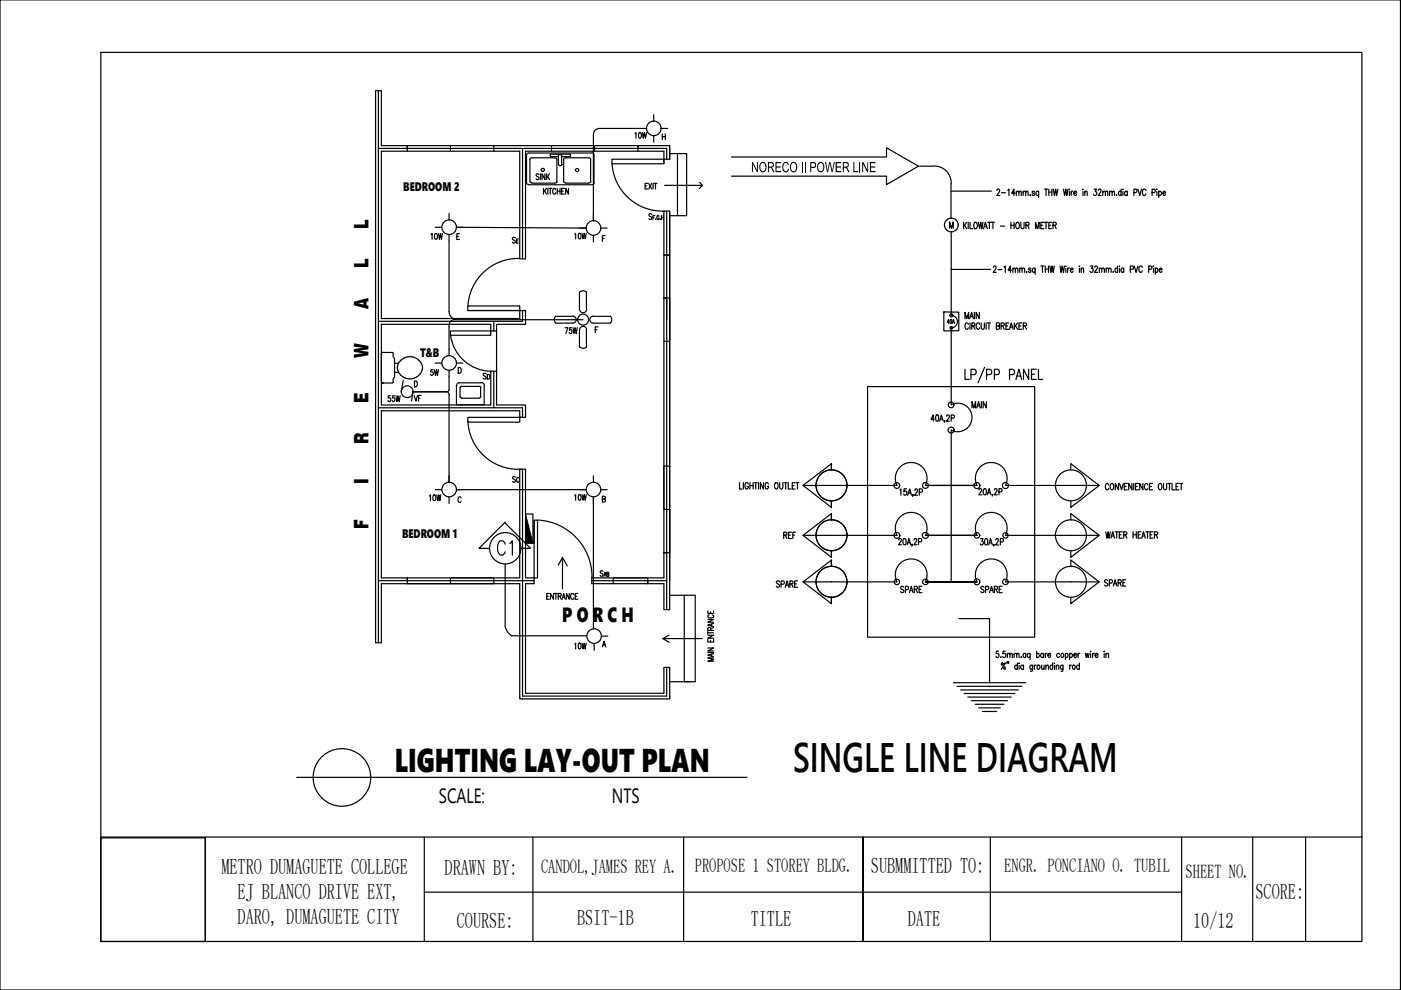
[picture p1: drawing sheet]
<svg xmlns="http://www.w3.org/2000/svg" width="297mm" height="210mm" viewBox="0 0 297 210" stroke-linecap="round" stroke-linejoin="round" font-family="sans-serif">
<!-- layer: 0 -->
<g fill="none" stroke="#000" stroke-width=".25">
<path d="M0 0h296.9v209.9h-296.9zM21.4 11.1h267.4v188.5h-267.4zM80.2 19.2v117.1M80.2 31.5h61.2v2.3M86.4 31.5v-.6v1.2M95.5 30.9v1.2M104.7 30.9v1.2M110.8 31.5v23.4M111.6 32.8v6.2M111.7 38.9l.4 .2M112.1 39.2h13.4M112.4 33.8l.1-.3h.3h4.8l.5 .3"/>
<path d="M112.4 33.8v4.7M112.4 38.5l.4 .3M112.8 38.8h4.8M114.3 37a.3 .3 0 0 0-.5-.1 .3 .3 0 0 0 0 .5l.3 .1a.32 .32 0 0 1 .1 .5 .32 .32 0 0 1-.5-.1M114.6 36.8v1.3M115.2 39.9v1.3M115.5 36.8v1.3l-.6-1.3v1.3M115.9 39.9l-.7 .8M115.9 36.8v1.3M116.1 37.4l.4 .7M116.2 39.9v1.3M116.4 39.9h.6"/>
<path d="M116.5 36.8l-.6 .9M116.7 39.9v1.3M116.9 30.9v1.2M118.1 33.8v4.7M118.1 38.5l-.1 .2-.3 .1M118.2 39.9v1.3M118.4 33.2h-1.7v-.5h4.2v.5h-1.8M118.4 34.9v-2.1h.7v2.1M118.4 34.9l.4 .3 .3-.3M118.7 39.9v1.3M119.1 34.9h.1M119.5 33.8v4.7l.5 .3"/>
<path d="M119.7 39.9h-.6v1.3h.6M119.9 38.8h4.9M120.5 39.9v1.3l-.6-1.3v1.3M124.8 33.5h-4.8h-.4l-.1 .3M124.8 33.5l.5 .3M125.2 33.8v4.7M125.3 38.5l-.2 .2-.3 .1M125.5 32.4h-13.4l-.3 .1-.1 .3M125.5 32.4l.4 .4v6M126 38.8l-.2 .2-.3 .1M126.1 30.9v1.2M129.8 33.8h11v.9h-11z"/>
<path d="M129.8 34.6a10.7 10.7 0 0 0 11 10.2M134.6 28.3l.2-.2v1.2M135.3 31.5v-.6v1.2M135.5 28.2l.1-.1a.68 .68 0 0 1 0 1.2l-.2-.5zM136.2 28.1l.2 1.2 .2-1.2 .3 1.2 .2-1.2M136.8 39.4h.3M137.1 27.2h-10a1.25 1.25 0 0 0-1.3 1.5v18.1M137.3 38.9h-.5v1.2h.5M137.5 38.9l.7 1.2M138.2 38.9l-.7 1.2M138.5 38.9v1.2M138.6 24.3v1.4"/>
<path d="M138.6 28.8v1.4M138.7 38.9h.6M139 38.9v1.2M140.2 27.2h1.3M140.4 28.4v1.2M140.4 29h.7M140.8 33.8h1.2v-2.9h-61.1v-11.7h-1.3v117.1h1.3v-12.5h29.3v24.4h31.8v-.6M140.8 34.7v-2.6h-29.4v22.8h-1.2v-22.8h-29.3v35.4h29.3v-2.6h-11M141.1 28.4v1.2M142 32.6h3.6v13.1h-3.6M143.6 32.6v13.1M148.3 38.7l.6 .6h-8"/>
<path d="M148.9 39.3l-.6 .7M155.1 33.3h32.9v-2l6.7 3.9-6.7 3.9v-1.7h-32.9M194.7 35.2h3.1M197.8 35.2a3.6 3.6 0 0 1 3.9 3.8M201.6 39v7.3M91.4 49.8l.2-.3v1.2M92.2 49.6l.2-.1a.72 .72 0 0 1 .1 1.2l-.3-.2zM92.3 48.2h1.3M93 49.5l.2 1.2 .2-1.2 .2 1.2 .2-1.2M95.2 49.8v16.2a1.76 1.76 0 0 0 1.4 1.8M95.2 45.3v1.4M96.8 48.2h1.3"/>
<path d="M96.8 48.2l27.4 .2M96.9 50.1h.3M97.4 49.5h-.5v1.3h.5M109.3 50.5l-.2-.2-.5 .2 .1 .2 .5 .4v.4h-.4l-.2-.1M109.5 51.1h.3M109.9 50.7h-.4v.8h.4M110.2 54.8a10.7 10.7 0 0 0-11 10.2M115.5 40.5l.4 .7M117.8 40.2a.33 .33 0 0 0-.4-.3 .33 .33 0 0 0-.2 .5v.3a.33 .33 0 0 0 .2 .5 .33 .33 0 0 0 .4-.3M118.2 40.5h.5M119.1 40.5h.3M127.3 48.4h1.4"/>
<path d="M127.7 50.6h.4M128.3 50h-.6v1.2M138.2 45.5a.3 .3 0 0 0-.5-.1 .3 .3 0 0 0 .1 .5h.2a.32 .32 0 0 1 .1 .6 .32 .32 0 0 1-.5-.1M138.4 46.1h.3M138.9 45.7h-.5v.8M139 46.5h.1M139.7 45.9l-.1-.2a.41 .41 0 0 0-.4 .4 .41 .41 0 0 0 .4 .4l.1-.3h-.1M140 46.5h.1M140.3 46.1h.4M140.3 45.7v.8M140.7 45.7v.8M140.8 44.8h1.2v84.5h-1.2v-5.5h-15.3"/>
<path d="M140.8 44.8v77.7h-15.3M141.4 44.8v84.5M142 54h-1.2h1.2M201.3 48.4v-1.4l.4 1.4 .4-1.4v1.4M201.6 40.5h8.6M201.7 49.2v17.7M201.7 57.1h8.3M204.3 47.1v1.4M204.5 47.7l.4 .8M204.9 47.1l-.6 1M205.3 47.1v1.4M205.7 47.1v1.4h.5"/>
<path d="M206.6 47.2l.1-.1a.7 .7 0 0 1 .5 .7 .7 .7 0 0 1-.5 .7 1.01 1.01 0 0 1-.1-1.3zM207.4 47.1l.3 1.4 .2-1.4 .3 1.4 .2-1.4M208.5 48.5l.4-1.4 .4 1.4M208.7 48.1h.5M209.4 47.1h.7M209.8 47.1v1.4M210.2 47.1h.7M210.5 47.1v1.4M210.6 56.7a.35 .35 0 0 1 .6-.2 .35 .35 0 0 1-.1 .6l-.5 .7h.6M211.4 40.4a.3 .3 0 0 1 .4-.3 .3 .3 0 0 1 .1 .5l-.6 .9h.7M211.6 57.2h.8M212.1 47.9h.9"/>
<path d="M212.3 40.9h.9M212.9 56.7l.2-.3v1.4M213.7 40.4l.2-.3v1.4M214.3 47.1v1.4M214.3 47.8h.7M214.5 57.3h-.8l.5-.9v1.4M214.8 57.1l.2-.3 .2 .1 .1 .9M214.8 56.8v1M215 47.1v1.4M215.2 41h-.7l.5-.9v1.4M215.3 57.1l.2-.3 .3 .1v.9M215.5 40.8l.2-.3 .3 .1v.9"/>
<path d="M215.5 40.5v1M215.6 47.2v-.1a.8 .8 0 0 1 .3 1.4 .71 .71 0 0 1-.6-.6 .71 .71 0 0 1 .3-.7zM216 40.8l.3-.3 .2 .1v.9M216.2 57.1l.2-.3 .3 .1v.9M216.2 56.8v1M216.5 47.1v1.2l.2 .2 .4-.2v-1.2M216.7 57.1l.3-.3 .2 .1 .1 .9M216.9 40.8l.3-.3 .2 .1 .1 .9M216.9 40.5v1M217.5 40.8l.2-.3 .2 .1 .1 .9M217.5 47.8l.6-.1v-.4l-.6-.2v1.4M217.7 57.6h.1"/>
<path d="M217.8 47.8l.4 .7M218.4 41.4h.1zM218.6 57l-.2-.2-.3 .2 .4 .4v.3l-.2 .1-.2-.3M219.3 40.7l-.1-.2-.3 .1v.3l.3 .1 .1 .2-.1 .3-.4-.3M219.5 57a.4 .4 0 0 0-.7 .1 .4 .4 0 0 0 .2 .6l.2 .1 .3-.3M219.5 56.8v1.4M219.5 48.5v-1.4l.4 1.4 .4-1.4v1.4M220.2 40.7l-.1-.1a.44 .44 0 0 0-.5 .3 .44 .44 0 0 0 .3 .6l.3-.3M220.2 40.5v1.4M220.7 47.8h.4M220.7 56.4h.7M221 56.4v1.4"/>
<path d="M221.3 47.1h-.6v1.4h.6M221.4 47.1h.7M221.4 40.1h.7M221.6 56.4v1.4M221.6 57h.7M221.8 40.1v1.4M221.8 47.1v1.4M222.3 56.4v1.4M222.4 47.8h.4M222.4 40.1v1.4M222.4 40.7h.6M222.6 56.4l.2 1.4 .3-1.4 .2 1.4 .2-1.4"/>
<path d="M223 47.1h-.6v1.4h.6M223 40.1v1.4M223.3 47.8l.6-.1v-.4l-.6-.2v1.4M223.3 40.1l.3 1.4 .2-1.4 .2 1.4 .3-1.4M223.6 47.8l.3 .7M224.7 56.4l.3 1.4 .2-1.4 .3 1.4 .2-1.4M225.5 40.1l.2 1.4 .3-1.4 .2 1.4 .2-1.4M226 56.4v.1zM226 56.9v.9M226.4 56.8v1M226.7 40.1v.1zM226.7 56.8l-.2 .1-.1 .3"/>
<path d="M226.7 40.6v.9M226.9 57.2h.6v-.2a.38 .38 0 0 0-.6 0 .38 .38 0 0 0 .1 .5l.2 .3 .3-.3M227.1 40.5v1M227.5 40.5l-.3 .1-.1 .4M227.7 41h.6l-.1-.4a.4 .4 0 0 0-.5 .4 .4 .4 0 0 0 .5 .4l.1-.2M228.9 56.4v.1zM228.9 56.9v.9M229.2 57.1l.3-.3 .2 .1v.9M229.2 56.8v1M229.5 40.1h.2zM229.6 40.6v.9M230 40.8l.2-.3 .3 .1v.9"/>
<path d="M230 40.5v1M231.2 56.4h.5l-.3 .5a.39 .39 0 0 1 .4 .6 .39 .39 0 0 1-.7 0M231.9 40.1h.6l-.3 .5a.39 .39 0 0 1 .3 .6 .39 .39 0 0 1-.6 0M232.1 56.7a.3 .3 0 0 1 .4-.3 .3 .3 0 0 1 .1 .5l-.5 .9h.6M232.9 40.4l.1-.3h.3l.1 .4-.6 1h.7M233.1 57.1l.2-.3 .3 .1v.9M233.1 56.8v1M233.6 57.1l.2-.3 .3 .1v.9M233.8 40.8l.3-.3 .2 .1 .1 .9M233.8 40.5v1M234.4 40.8l.2-.3 .2 .1 .1 .9M234.5 57.1l.2-.3 .3 .1v.9"/>
<path d="M234.5 56.8v1M235 57.1l.3-.3 .2 .1 .1 .9M235.2 40.8l.3-.3 .3 .1v.9M235.2 40.5v1M235.8 40.8l.2-.3 .3 .1v.9M236 57.6h.1M236.7 41.4h.1zM236.9 57v-.1a.39 .39 0 0 0-.5 .4 .39 .39 0 0 0 .5 .4v-.2M236.9 56.4v1.4M237.3 56.4h.1zM237.4 56.9v.9M237.7 40.7l-.1-.1a.44 .44 0 0 0-.5 .3 .44 .44 0 0 0 .3 .6l.3-.3"/>
<path d="M237.7 40.1v1.4M238.1 40.1v.1zM238.1 40.6v.9M238.3 57l-.1-.1a.4 .4 0 0 0-.5 .4 .4 .4 0 0 0 .5 .4l.1-.2M238.3 56.8v1M239 40.7l-.1-.1a.44 .44 0 0 0-.5 .3 .44 .44 0 0 0 .3 .6l.3-.3M239 40.5v1M239.6 57.1l.6-.1v-.6h-.6v1.4M240.4 40.8l.6-.1v-.6h-.6v1.4M240.5 56.4l.4 1.4 .4-1.4M241.3 40.1l.3 1.4 .4-1.4M242.2 56.7l-.3-.3a.71 .71 0 0 0-.5 .7 .71 .71 0 0 0 .5 .7l.3-.4"/>
<path d="M243 40.4l-.3-.3a.74 .74 0 0 0-.3 1.3l.3 .1 .3-.4M243.5 57.1l.6-.1 .1-.2-.1-.4h-.6v1.4M244.3 40.8l.6-.1v-.6h-.6v1.4M244.5 56.4h.1zM244.6 56.9v.9M244.9 57l.1-.1a.39 .39 0 0 1 .5 .4 .39 .39 0 0 1-.5 .4l-.1-.2M244.9 56.8v1.4M245.2 40.1h.1M245.3 40.6v.9M245.7 40.7v-.1a.4 .4 0 0 1 .6 .4 .4 .4 0 0 1-.6 .4v-.2M245.7 40.5v1.4M245.8 57.2h.6l-.1-.2a.42 .42 0 0 0-.6 .3 .42 .42 0 0 0 .5 .5l.2-.3"/>
<path d="M246.5 41h.6l-.1-.4a.44 .44 0 0 0-.5 .3 .44 .44 0 0 0 .3 .6l.3-.3M81.1 74.7l2.2 .1 .1 .8 .3 .4v3.9l-.3 .4v.7l-.2 .2h-2.1M81.1 74.7l-.2 .2M83.7 79h.8M83.7 77h.8M84.3 77.5v.9M84.3 78.4l.4 .9M84.7 76.7l-.4 .8M84.8 79.3l.3 .3M85 79.6l.5 .3M85.1 76.3l-.3 .4M85.5 76l-.5 .3"/>
<path d="M85.5 79.9l.9 .4M86.4 75.7l-.9 .3M86.4 75.7h1M87.4 75.7l.5 .1M87.9 75.8l.4 .2M88.3 79.9l-.4 .2M88.4 76l.4 .3M88.8 79.6l-.4 .3M95.2 69.2v6.2M95.2 79.9v2.8M95.5 70.2h8.6v.9h-8.6zM95.5 71.1a8.7 8.7 0 0 0 8.6 7.6"/>
<path d="M96.8 77h1.3M97.2 77.9a.62 .62 0 0 1 .6 .6 .62 .62 0 0 1-.6 .6zM99.2 65v.8h12.2v3h-6.1v17.1h6.1v2.6h-1.2h.6v-2h-30.6M104.1 70.2v-1.4h-23.2v17.1h23.2v-7.2M104.1 70.2h1.2M104.7 68.1v2.1M104.7 78.7v7.8M110.8 65.8v2.3h-30.6M117.8 67.1l3.6-.1a.74 .74 0 0 1 .8 .8 .74 .74 0 0 1-.8 .7h-3.6M117.8 67.1a1.04 1.04 0 0 0 0 1.4M119.8 69.5h.6l-.4 1.2M121.2 69.5h-.4l-.1 .5a.35 .35 0 0 1 .5 .1 .35 .35 0 0 1-.1 .5 .35 .35 0 0 1-.5-.1"/>
<path d="M121.5 69.5l.2 1.2 .2-1.2 .3 1.2 .2-1.2M122.9 61.9v3.7M122.9 69.9v3.7M122.9 69.9a.74 .74 0 0 1 .7-.7 .74 .74 0 0 1 .8 .7M122.9 61.9a1 1 0 0 1 1.4 0l.1 3.7a.74 .74 0 0 1-.8 .7 .74 .74 0 0 1-.7-.7M123.6 67.8h-27a1.21 1.21 0 0 0-1.4 1.4M124.3 69.9v3.7a1.04 1.04 0 0 1-1.4 0M126.2 69.9h.4M126.8 69.3h-.6v1.2M129.4 68.5a1.04 1.04 0 0 0 0-1.4h-3.6a.72 .72 0 0 0-.7 .7 .72 .72 0 0 0 .7 .7h3.6M141.4 67.8v-4.6h-.6h1.2v9.2h-1.2M200.1 66.1l3.2 .1v3.9l-3.2 .1z"/>
<path d="M201.3 68.3h-.5l.3-.6v.9M201.5 67.8l.1-.1a.44 .44 0 0 1 .2 .5 .44 .44 0 0 1-.3 .4zM201.7 66.9a1.33 1.33 0 0 1 1.3 1.3 1.33 1.33 0 0 1-1.3 1.3v16.3a3 3 0 0 1 4.4 2.7 3 3 0 0 1-4.4 2.7v32.2M201.9 68.6l.2-.9 .3 .9M202 68.3h.3M204.6 67.6v-1.4l.4 1.4 .4-1.4v1.4M204.6 78.3v2.1h.9M205.3 68.8l-.2-.3a.74 .74 0 0 0-.3 1.2l.3 .1 .2-.3M205.6 67.6l.4-1.4 .4 1.4M205.7 68.5v1.3M205.7 67.1h.5M205.9 79.4h.7a.61 .61 0 0 0 .4-.5 .61 .61 0 0 0-.4-.6h-.7v2.1"/>
<path d="M206 69.1l.6-.1 .1-.3-.1-.2h-.6v1.3M206.4 69.1l.3 .7M206.6 66.2v1.4M207.6 66.2v1.4l-.6-1.4v1.4M207.7 68.8l-.2-.3a.7 .7 0 0 0-.6 .6 .7 .7 0 0 0 .6 .7l.2-.3M208 68.5v.9l.3 .4 .4-.2v-1.1M208.7 77.9l-1.4 3.3M209.1 68.5v1.3M209.2 79.4h.7a.61 .61 0 0 0 .4-.5 .61 .61 0 0 0-.4-.6h-.7v2.1M209.3 68.5h.7M209.7 68.5v1.3M210.8 79.4h.7a.61 .61 0 0 0 .4-.5 .61 .61 0 0 0-.4-.6h-.7v2.1"/>
<path d="M211.2 69.1l.6-.1v-.5h-.6v1.3l.7-.1v-.5l-.2-.1M212.3 69.1l.6-.1v-.5h-.6v1.3M212.6 69.1l.3 .7M213.3 69.1h.4M213.9 68.5h-.6v1.3h.6M214 69.8l.4-1.3 .4 1.3M214 79.4h.7a.61 .61 0 0 0 .4-.5 .61 .61 0 0 0-.4-.6h-.7v2.1M214.2 69.4h.5M215.1 68.5v1.3M215.3 69l.4 .8M215.6 79.7h.8M215.7 68.5l-.6 .9"/>
<path d="M216 69.1h.5M216.7 68.5h-.7v1.3h.7M217 69.1l.6-.1v-.5h-.6v1.3M217.3 69.1l.3 .7M218.1 78.3v2.1l-1.1-2.1v2.1M218.7 79.3h.6M219.7 78.3h-1v2.1h1M220.2 78.3v2.1h.9M80.9 81l.2 .2M81.1 81.2h.1M82.8 83.9h-.5v.5a.36 .36 0 0 1 .5 .3 .36 .36 0 0 1-.5 .3v-.1M83.7 83.9h-.5v.5a.36 .36 0 0 1 .5 .3 .36 .36 0 0 1-.5 .3l-.1-.1"/>
<path d="M83.9 83.9l.3 1.2 .2-1.2 .2 1.2 .2-1.2M85.5 80.6l-.5 2.5M86.4 80.3h1M87.5 83.1h7M87.9 80.8a.65 .65 0 0 1 .6 .4 .65 .65 0 0 1-.2 .7l-.4 .1zM87.9 80.1l-.5 .2M94.5 83l.6 .2 .1 .6M95.2 83.7v18.5M95.2 82.7a.53 .53 0 0 1-.6 .4M96.8 81.8v4h5.9v-4M97.5 82.2v1.9M97.6 84.1l.3 .3"/>
<path d="M97.9 84.4h3.7M97.9 81.9h3.7M97.9 81.9l-.3 .3M99.2 88.5h11v1h-11zM101.9 82.2v1.9M101.9 84.1l-.3 .3M102.1 81.2l-4.7-.1a.61 .61 0 0 0-.6 .6M110.2 88.5v-1.4h-29.3v35.4h29.3v-23a10.7 10.7 0 0 1-11-10.2M142 98.8h-1.2v9.2h1.2v9.2h-1.2h.6M176.3 99.7v-1.4l-6 4.6 6 4.7v-1.4v1.4M183.9 82h35.5v53.1h-35.5zM198.1 88.9h-.7l.5-.9v1.3"/>
<path d="M198.5 88h.4l.1 .2v.8l-.2 .3h-.3l-.1-.3zM199.2 89.3l.4-1.3 .4 1.3M199.3 88.9h.6M200.3 89.3l-.1 .2M200.7 88.3a.31 .31 0 0 1 .4-.3 .31 .31 0 0 1 .2 .5l-.6 .8h.6M201.7 88.7l.5-.1 .2-.2-.2-.4h-.5v1.3M206.1 86.5v-1.4l.4 1.4 .3-1.4v1.4M207.1 86.5l.4-1.4 .4 1.4M207.2 86h.5M208.1 85.1v1.4M209.1 85.1v1.4l-.7-1.4v1.4M215.4 80.4l.6-2.1 .6 2.1"/>
<path d="M227 99.7v-1.4l6 4.6-6 4.7v-1.4M91.1 105.2l.2-.3v1.2M91.9 105l.1-.1a.68 .68 0 0 1 .4 .6 .68 .68 0 0 1-.4 .6l-.2-.5zM92.3 103.8h1.3M92.6 104.9l.2 1.2 .2-1.2 .3 1.2 .2-1.2M95.2 105.4v1.3M96.8 103.8h27.4M97.7 105.6l-.1-.2a.6 .6 0 0 0-.6 .4 .6 .6 0 0 0 .4 .7l.3-.2M107 110.8l5.5 5.5h-2.1M107.1 110.7l-5.5 5.6h2.2M107.1 119.6v13.3M109.3 101.2l-.2-.2-.4 .2v.2l.4 .3a.32 .32 0 0 1 .1 .5 .32 .32 0 0 1-.5-.1"/>
<path d="M110.1 101.4l-.2-.2a.49 .49 0 0 0-.4 .5 .49 .49 0 0 0 .4 .5l.2-.2M111.4 109h1.6v6.2M113.2 110.3v4.9M114 110.3a12.1 12.1 0 0 1 11.5 12.2M118.4 119.8l.9-1.6v6.7M119.3 118.3l1 1.7M125.8 100.9v1.3M125.8 105.4v28M127.3 103.8h1.4M127.7 105.8h.6v-.5l-.6-.1v1.2h.6l.1-.4-.3-.2M156.8 102.3v1.4h.6M157.6 102.3v1.4"/>
<path d="M158.7 102.6l-.3-.3a.74 .74 0 0 0-.3 1.3l.3 .1 .2-.2 .1-.4h-.3M159 102.3v1.4M159 103h.7M159.7 102.3v1.4M159.9 102.3h.7M160.2 102.3v1.4M160.8 102.3v1.4M161.9 102.3v1.4l-.7-1.4v1.4M162.9 102.6l-.2-.3a.74 .74 0 0 0-.3 1.3l.3 .1 .2-.4v-.2h-.2M164.3 102.5l.2-.2a.74 .74 0 0 1 .3 1.3l-.1 .1a.75 .75 0 0 1-.4-1.2zM165.3 102.3l.1 1.2 .2 .2 .3-.2 .1-1.2M166.2 113.5l.6-.1v-.4l-.6-.2v1.4"/>
<path d="M166.2 102.3h.7M166.5 113.5l.3 .7M166.6 102.3v1.4M167.1 102.3v1.4h.6M167.2 113.5h.4M167.8 112.8h-.6v1.4h.6M168 103h.4M168.1 113.5h.4M168.6 102.3h-.6v1.4h.6M168.7 112.8h-.6v1.4M168.7 102.3h.7M169.1 102.3v1.4"/>
<path d="M170.3 113.5h19.9M176.3 110.3v-1.4l-6 4.6 6 4.7v-1.4v1.4M190.2 113.5a3.4 3.4 0 0 1 3-4.9 3.4 3.4 0 0 1 3 4.9M190.5 114.5l.1-.3a.36 .36 0 0 1 .5 .2 .36 .36 0 0 1-.1 .5l-.5 .6h.6M190.8 103.9l.2-.3v1.4M191.6 114.2h.4l.1 .2v.8l-.3 .3-.3-.3zM192.2 103.6h-.5v.6a.42 .42 0 0 1 .6 .4 .42 .42 0 0 1-.7 .3v-.2M192.3 115.5l.4-1.3 .4 1.3M192.4 105l.5-1.4 .4 1.4M192.4 115.1h.5M192.6 104.5h.5M193.4 115.5h-.1h.1l-.1 .3"/>
<path d="M193.6 104.9h-.1h.1l-.1 .4M193.8 114.5l.1-.3a.36 .36 0 0 1 .5 .2 .36 .36 0 0 1-.2 .5l-.4 .6h.6M194 104l.1-.4h.3l.1 .3-.1 .5-.5 .6h.7M194.7 114.9l.6-.1v-.6h-.6v1.3M194.9 104.4l.6-.1v-.5l-.6-.2v1.4M196.2 102.9a3.4 3.4 0 0 0-3-4.8 3.4 3.4 0 0 0-3 4.8h-19.9M207.1 113.5h-10.9h10.9M207.1 102.9h-10.9h10.9M207.1 113.5a3.4 3.4 0 0 1 3.1-4.9 3.4 3.4 0 0 1 3 4.9M207.1 102.9a3.4 3.4 0 0 1 3.1-4.8 3.4 3.4 0 0 1 3 4.8h19.8M207.6 103.9v-.3a.36 .36 0 0 1 .5 .2 .36 .36 0 0 1-.1 .5l-.5 .6h.7M207.9 114.2h.5l-.2 .5a.39 .39 0 0 1 .3 .6 .39 .39 0 0 1-.6 .1l-.1-.1"/>
<path d="M208.6 103.6h.4l.1 .3v.8l-.2 .2h-.3l-.2-.5zM208.9 114.3l.1-.1a.84 .84 0 0 1 .1 1.3l-.3-.2zM209.3 104.9l.4-1.3 .4 1.3M209.5 104.5h.5M209.6 115.5l.4-1.3 .4 1.3M209.8 115.1h.4M210.4 104.9v.3M210.7 115.5v.3M210.8 103.9a.3 .3 0 0 1 .4-.3 .3 .3 0 0 1 .1 .5l-.5 .8h.7M211.1 114.5l.2-.3h.2l.2 .2-.2 .5-.4 .6h.7M211.8 104.3l.5-.1 .2-.2-.2-.4h-.5v1.3M212.1 114.9h.5v-.6l-.5-.1v1.3"/>
<path d="M213.2 113.5h19.8M227 110.3v-1.4l6 4.6-6 4.7v-1.4M234.4 112.7l.3 1.4 .2-1.4 .3 1.4 .2-1.4M235.1 102.8a.37 .37 0 0 0-.5-.3 .37 .37 0 0 0-.2 .5v.3a.37 .37 0 0 0 .2 .6 .37 .37 0 0 0 .5-.4M235.5 114.1l.4-1.4 .4 1.4M235.5 102.6l.2-.1a.71 .71 0 0 1 .5 .7 .71 .71 0 0 1-.5 .7 .94 .94 0 0 1-.2-1.3zM235.7 113.6h.5M236.4 112.7h.7M236.8 112.7v1.4M237.2 102.5v1.4l-.7-1.4v1.4M237.3 113.4h.4M237.4 102.5l.4 1.4 .4-1.4"/>
<path d="M238 112.7h-.7v1.4h.7M238.3 113.4l.5-.1 .1-.2-.1-.2-.5-.2v1.4M238.4 103.1h.4M238.6 113.4l.3 .7M239 102.5h-.6v1.4h.6M240 102.5v1.4l-.7-1.4v1.4M240.2 113.4h.7M240.2 112.7v1.4M240.4 102.5v1.4M240.7 103.1h.4M240.9 112.7v1.4M241.3 113.4h.4"/>
<path d="M241.4 102.5h-.7v1.4h.7M241.9 112.7h-.6v1.4h.6M242.1 114.1l.3-1.4 .4 1.4M242.2 113.6h.5M242.3 102.5v1.4l-.7-1.4v1.4M243 112.7h.6M243.3 112.7v1.4M243.4 102.8a.37 .37 0 0 0-.5-.3 .37 .37 0 0 0-.2 .5v.3a.37 .37 0 0 0 .2 .6 .37 .37 0 0 0 .5-.4M243.7 103.1h.4M243.8 113.4h.4M244.3 102.5h-.6v1.4h.6M244.5 112.7h-.7v1.4h.7"/>
<path d="M244.8 113.4l.5-.1 .1-.4-.6-.2v1.4M245.1 113.4l.3 .7M245.8 102.6l.1-.1a.71 .71 0 0 1 .5 .7 .71 .71 0 0 1-.5 .7 .89 .89 0 0 1-.1-1.3zM246.7 102.5v1l.3 .4 .3-.3 .1-1.1M247.6 102.5h.7M247.9 102.5v1.4M248.5 102.5v1.4h.6M249.3 103.1h.4M249.9 102.5h-.6v1.4h.6M250.1 102.5h.7M250.4 102.5v1.4M80.2 123.1h33"/>
<path d="M86.4 123.1v-.6v1.3h18.3v-1.3h-9.2v1.3M107.1 132.9l.7 1.3 .7 .6M108.4 134.8h16M115.9 126.4h.3M116.5 125.8h-.6v1.3h.6M117.3 125.8v1.3l-.6-1.3v1.3M117.6 125.8h.6M117.9 125.8v1.3M118.4 126.4l.5-.1v-.4l-.5-.1v1.3M118.7 126.4l.3 .7M119.2 127.1l.3-1.3 .3 1.3M119.3 126.6h.4"/>
<path d="M120.7 125.8v1.3l-.6-1.3v1.3M121.7 126.1a.35 .35 0 0 0-.5-.3 .35 .35 0 0 0-.2 .5v.3a.35 .35 0 0 0 .2 .5 .35 .35 0 0 0 .5-.3M121.8 136.6l.2-.2v1.2M122 126.4h.3M122.5 125.8h-.5v1.3h.5M122.7 136.4h.2a.72 .72 0 0 1 0 1.2l-.3-.6zM123.4 136.4l.2 1.2 .3-1.2 .2 1.2 .2-1.2M125.5 123.1h15.9M126 136.5v1.4M127.7 137.2l.4-1.3 .3 1.3M127.8 136.8h.5M128.9 134.8l-1.4 .1"/>
<path d="M137.3 123.1v.7v-1.3h-7.3v1.3M141.9 134.7l-1.4 .7M142 126.2h3.1v18.3M145.1 126.2h2.3v18.3h-5.4M148.9 135.4h-8.4l1.4 .8M150.1 137.4h1.2l-1.2 .6h1.2M150.1 135.6v.5h1.2v-.5M150.1 134.7h1.2l-1.2 .6h1.2M150.1 131.3h1.2l-1.2 .6h1.2M150.1 129.5v.6h1.2v-.6M150.1 138.4h1.2M150.1 134.2h1.2"/>
<path d="M150.1 133.9v.6M150.4 130.4a.35 .35 0 0 0-.3 .4 .35 .35 0 0 0 .4 .2h.3a.35 .35 0 0 0 .5-.2 .35 .35 0 0 0-.3-.4M150.7 133.7l-.1-.6h-.4l-.1 .6h1.2M150.7 129.7v.4M150.7 135.8v.3M150.9 132.3v.4M150.9 138.7v.5M151.3 139.5h-1.2l1.2 .3-1.2 .4h1.2M151.3 138.6l-1.2 .3 1.2 .4M151.3 132.2l-1.2 .3 1.2 .4M151.3 133l-.6 .3M165.3 123.4l-.2-.2-.5 .2 .2 .4 .4 .1v.5l-.4 .1-.2-.2"/>
<path d="M165.6 123.9l.6-.1v-.5l-.6-.1v1.3M166.5 124.5l.4-1.3 .4 1.3M166.6 124.1h.5M167.5 123.8h.6v-.5l-.6-.1v1.3M167.8 123.8l.3 .7M168.5 123.8h.4M169.1 123.2h-.6v1.3h.6M170.3 123.4h19.9M176.3 120.1v-1.3l-6 4.6 6 4.6v-1.4v1.4M190.2 123.4a3.4 3.4 0 0 1 3-4.9 3.4 3.4 0 0 1 3 4.9M191.6 124.5l-.2-.2-.3 .1-.1 .4 .5 .3 .1 .3-.2 .3-.4-.3M192 125l.6-.1-.1-.5-.5-.1v1.4"/>
<path d="M192.8 125.7l.4-1.4 .4 1.4M193 125.2h.5M193.8 124.9h.6l.1-.2-.1-.3-.6-.1v1.4M194.2 124.9l.3 .8M194.9 124.9h.3M195.5 124.3h-.6v1.4h.6M203.3 131.2h6.5v13.6M207.1 123.4h-10.9h10.9M207.1 123.4a3.4 3.4 0 0 1 3.1-4.9 3.4 3.4 0 0 1 3 4.9M208.6 124.5l-.2-.2-.5 .2 .1 .3 .4 .2a.36 .36 0 0 1 .1 .6 .36 .36 0 0 1-.6-.2M209 125l.5-.1 .1-.5-.6-.1v1.4M209.8 125.7l.4-1.4 .4 1.4"/>
<path d="M210 125.2h.4M210.8 124.9h.6l.1-.5-.7-.1v1.4M211.2 124.9l.3 .8M211.7 138.1h-.5v.5a.42 .42 0 0 1 .6 .4 .42 .42 0 0 1-.6 .3v-.1M211.8 124.9h.4M212.1 139.3h.2zM212.5 124.3h-.7v1.4h.7M213.1 138.1h-.4v.5a.42 .42 0 0 1 .6 .4 .42 .42 0 0 1-.7 .3v-.1M213.2 123.4h19.8M213.6 138.8l.2-.3 .3 .1v.8M213.6 138.5v.9M214.1 138.8l.1-.2h.4v.8"/>
<path d="M215 138.8l.3-.3 .2 .1 .1 .8M215 138.5v.9M215.6 138.8l.1-.2h.3l.1 .8M216.5 139.3h.1zM217.5 138.7l-.1-.1a.43 .43 0 0 0-.5 .4 .43 .43 0 0 0 .4 .4l.2-.2M217.5 138.5v.9M218.4 138.7l-.1-.1a.39 .39 0 0 0-.5 .4 .39 .39 0 0 0 .5 .3l.1-.1M218.4 138.5v1.3M219.8 138.7l.1-.1a.43 .43 0 0 1 .5 .4 .43 .43 0 0 1-.4 .4l-.2-.2M219.8 138.1v1.3M221.2 138.7l-.1-.1a.39 .39 0 0 0-.5 .4 .39 .39 0 0 0 .5 .3l.1-.1M221.2 138.5v.9"/>
<path d="M221.6 138.5v.9M222 138.5l-.3 .1-.1 .3M222.2 138.9h.6l-.1-.3a.4 .4 0 0 0-.5 .4 .4 .4 0 0 0 .5 .3l.1-.1M224.6 138.7l-.1-.1a.4 .4 0 0 0-.5 .4 .4 .4 0 0 0 .5 .3l.1-.1M225 138.6a.4 .4 0 0 1 .6 .4 .4 .4 0 0 1-.6 .3l-.1-.3zM225.9 138.7l.1-.1a.39 .39 0 0 1 .4 .4 .39 .39 0 0 1-.4 .3l-.1-.1M225.9 138.5v1.3M226.8 138.7l.1-.1a.4 .4 0 0 1 .5 .4 .4 .4 0 0 1-.5 .3l-.1-.1M226.8 138.5v1.3M227 120.1v-1.3l6 4.6-6 4.6v-1.4M227.6 138.9h.6l-.1-.3a.4 .4 0 0 0-.5 .4 .4 .4 0 0 0 .5 .3l.1-.1M228.6 138.5v.9"/>
<path d="M228.9 138.5l-.2 .1-.1 .3M230.1 138.5l.2 .9 .2-.9 .2 .9 .2-.9M231.2 138.1v.1zM231.2 138.6v.8M231.6 138.5v.9M232 138.5l-.2 .1-.2 .3M232.2 138.9h.6l-.1-.3a.39 .39 0 0 0-.5 .4 .39 .39 0 0 0 .5 .3l.1-.1M234.1 138.1v.1zM234.1 138.6v.8M234.5 138.8l.2-.3 .3 .1v.8M234.5 138.5v.9M234.9 123.1a.34 .34 0 0 0-.6-.2 .34 .34 0 0 0 .1 .6l.3 .1a.35 .35 0 0 1 .1 .6 .35 .35 0 0 1-.6-.1"/>
<path d="M235.2 123.6l.6-.1 .1-.3-.1-.2-.6-.1v1.4M236.1 124.3l.3-1.4 .4 1.4M236.2 123.8h.5M237.1 123.5h.5l.1-.5-.6-.1v1.4M237.4 123.5l.3 .8M238.1 123.5h.4M238.7 122.9h-.6v1.4h.6M141.4 141.5v6.1h-30.6v-48.1h-.6h1.2v23h2.6v-12.2h-.8v13.5h-1.8v23.2h29.4v-5.5h1.2v6.7M202.1 144.8h15.4M202.9 145.5h13.8M203.7 146.3h12.2M204.4 147h10.7"/>
<path d="M205.2 147.8h9.2M206 148.6h7.6M206.8 149.3h6.1M207.5 150.1h4.6M208.3 150.8h3M212.6 140.6v.2l-.1 .2a.25 .25 0 0 1-.1-.4 .25 .25 0 0 1 .4 .1l.3-.1-.8 1.3M212.9 141.5l.2-.1v.2l-.1 .3-.2-.1zM213.6 140.4l-.1 .3M213.9 140.4l-.1 .3M215.7 141.2l-.1-.1a.43 .43 0 0 0-.5 .3 .43 .43 0 0 0 .4 .5l.2-.2M215.7 140.6v1.3M216.1 140.6v.1z"/>
<path d="M216.1 141.1v.8M217 141.2l-.1-.1a.4 .4 0 0 0-.5 .3 .4 .4 0 0 0 .5 .4l.1-.1M217 141v.9M218.9 141v1.2l-.4 .1M218.9 141.2l-.1-.1a.43 .43 0 0 0-.5 .3 .43 .43 0 0 0 .4 .5l.2-.2M219.3 141v.9M219.7 141l-.2 .1-.2 .3M220 141.1a.4 .4 0 0 1 .5 .3 .4 .4 0 0 1-.5 .4l-.1-.3zM220.9 141v.8l.2 .1 .3-.2M221.4 141v.9M221.7 141.3l.2-.2h.3l.1 .8M221.7 141v.9"/>
<path d="M223.2 141.2l-.1-.1a.4 .4 0 0 0-.5 .3 .4 .4 0 0 0 .5 .4l.1-.1M223.2 140.6v1.3M223.6 140.6v.1zM223.6 141.1v.8M223.9 141.3l.3-.3 .3 .1v.8M223.9 141v.9M225.4 141l-.1 1.2-.3 .1M225.4 141.2l-.1-.1a.43 .43 0 0 0-.5 .3 .43 .43 0 0 0 .4 .5l.2-.2M226.8 141v.9M227.2 141l-.3 .1-.1 .3M227.5 141.1a.43 .43 0 0 1 .5 .3 .43 .43 0 0 1-.4 .5l-.2-.4zM228.9 141.2l-.1-.1a.4 .4 0 0 0-.5 .3 .4 .4 0 0 0 .5 .4l.1-.1"/>
<path d="M228.9 140.6v1.3M21.4 177.6h22.1v22h-22.1zM21.4 177.5h267.4M43.5 177.5v22.1M62.9 164.8h95.5M90 177.5v22.1M113 177.5v22.1M144.9 177.5v22.1M183 177.5v22.1v-22.1M210 177.5v22.1M250.5 177.5v22.1M265.6 177.5v22.1"/>
<path d="M276.8 177.5v22.1M90 189.2h160.5"/>
<circle cx="115.1" cy="36" r=".34"/>
<circle cx="122.3" cy="36.1" r=".34"/>
<circle cx="138.6" cy="27.2" r="1.55"/>
<circle cx="95.2" cy="48.2" r="1.55"/>
<circle cx="125.8" cy="48.3" r="1.55"/>
<circle cx="201.7" cy="47.7" r="1.46"/>
<circle cx="95.2" cy="77" r="1.55"/>
<circle cx="123.6" cy="67.8" r="1.16"/>
<circle cx="201.7" cy="66.9" r=".32"/>
<circle cx="201.7" cy="69.5" r=".28"/>
<circle cx="201.7" cy="85.8" r=".62"/>
<circle cx="201.7" cy="91.2" r=".64"/>
<circle cx="95.2" cy="103.8" r="1.55"/>
<circle cx="125.8" cy="103.8" r="1.55"/>
<circle cx="176.3" cy="113.5" r="3.3"/>
<circle cx="176.3" cy="102.9" r="3.3"/>
<circle cx="190.2" cy="102.9" r=".6"/>
<circle cx="190.2" cy="113.5" r=".64"/>
<circle cx="196.2" cy="102.9" r=".64"/>
<circle cx="196.2" cy="113.5" r=".64"/>
<circle cx="207.1" cy="102.9" r=".65"/>
<circle cx="207.1" cy="113.5" r=".59"/>
<circle cx="213.2" cy="113.5" r=".58"/>
<circle cx="213.2" cy="102.9" r=".65"/>
<circle cx="227.1" cy="113.5" r="3.3"/>
<circle cx="227.1" cy="102.9" r="3.3"/>
<circle cx="126" cy="134.9" r="1.55"/>
<circle cx="176.3" cy="123.4" r="3.3"/>
<circle cx="190.1" cy="123.4" r=".58"/>
<circle cx="196.2" cy="123.4" r=".59"/>
<circle cx="207.1" cy="123.4" r=".63"/>
<circle cx="213.2" cy="123.4" r=".59"/>
<circle cx="227.1" cy="123.4" r="3.3"/>
<circle cx="72.5" cy="164.8" r="6.1"/>
</g>
<path d="M111.4 109l1.6 6.2h-1.6z" fill="#000" stroke="#000" stroke-width=".21"/>
<g fill="#000">
<path d="M159.4 34.3h.2l.9 1.7v-1.7h.2v2.2h-.2l-.9-1.7v1.7h-.2zM164.4 34.3h1.2v.3h-1v.7h.9v.2h-.9v.8h1v.2h-1.2zM166.1 34.6l.6-.3 .5 .3 .1 .3-.3 .1-.2-.4h-.4l-.3 .6v.7l.3 .4h.4l.3-.6 .2 .1-.4 .7h-.7l-.3-.5v-.8zM174.9 34.3h.2l.3 1.9 .4-1.9h.3l.3 1.9 .4-1.9h.2l-.5 2.2h-.2l-.4-1.9-.3 1.9h-.3zM177.2 34.3h1.2v.3h-1v.7h.9v.2h-.9v.8h1v.2h-1.2zM180.9 34.3h.2v2h.8v.2h-1zM182.8 34.3h.2l.9 1.7v-1.7h.2v2.2h-.2l-.9-1.7v1.7h-.2zM184.4 34.3h1.2v.3h-.9v.7h.8v.2h-.8v.8h.9v.2h-1.2z"/>
<path d="M161.3 34.5l.7-.2 .5 .6v1l-.2 .4-.4 .2-.6-.1-.3-.4v-.9zM161.5 34.6l-.3 .5v.8l.3 .4h.4l.4-.5v-.8l-.3-.4z"/>
<path d="M162.8 34.3h.9l.3 .3v.6l-.4 .3 .6 1h-.3l-.5-.9h-.4v.9h-.2zM163 34.6v.7h.5a.36 .36 0 0 0 .4-.3 .36 .36 0 0 0-.4-.4z"/>
<path d="M167.8 34.5l.5-.2 .6 .5 .1 1.1-.5 .6h-.6l-.3-.5-.1-.8zM168 34.6l-.3 .5v.7l.3 .5h.4l.4-.5-.1-.9-.3-.3z"/>
<path d="M171.8 34.3l1 .1 .2 .4-.2 .7-.8 .1v.9h-.2zM172 34.6v.8h.4a.38 .38 0 0 0 .4-.4 .38 .38 0 0 0-.4-.4z"/>
<path d="M173.5 34.5l.6-.2 .6 .5 .1 1-.5 .7h-.6l-.4-.5-.1-.8zM173.7 34.6l-.2 .5v.7l.3 .5h.4l.3-.5v-.9l-.4-.3z"/>
<path d="M178.7 34.3l1.1 .1 .2 .3-.2 .7a.18 .18 0 0 0-.2 .1 .18 .18 0 0 0 .1 .2l.4 .8h-.3l-.5-.9h-.4v.9h-.2zM178.9 34.6v.7h.7l.1-.2a.33 .33 0 0 0-.3-.5z"/>
</g>
<path d="M170.1 34.3v2.2M170.7 34.3v2.2M182.3 34.3v2.2" fill="none" stroke="#000" stroke-width=".21"/>
<text font-size="8.7" x="168.1" y="163.6">SINGLE LINE DIAGRAM</text>
<text font-size="7" x="83.7" y="163.6">LIGHTING LAY-OUT PLAN</text>
<text font-size="6.2" x="109.4" y="118.9" transform="rotate(-90 109.4 118.9)">C1</text>
<g font-size="4.6">
<text x="46.9" y="185.3">METRO DUMAGUETE COLLEGE</text>
<text x="94.3" y="185.4">DRAWN BY:</text>
<text x="184.7" y="185.2">SUBMMITTED TO:</text>
<text x="50.4" y="190.6">EJ BLANCO DRIVE EXT,</text>
<text x="266.2" y="190.7">SCORE:</text>
<text x="50.4" y="196">DARO, DUMAGUETE CITY</text>
<text x="96.9" y="196.7">COURSE:</text>
<text x="122.3" y="196.1">BSIT-1B</text>
<text x="159.2" y="196.4">TITLE</text>
<text x="192.5" y="196.3">DATE</text>
<text x="253" y="196.7">10/12</text>
</g>
<g font-size="4.4">
<text x="86.4" y="86.4">VF</text>
<text x="119.2" y="131.9">P O R C H</text>
<text x="93" y="170.2">SCALE:</text>
<text x="129.7" y="170.2">NTS</text>
</g>
<g font-size="4.2">
<text x="78.1" y="48.5" transform="rotate(-90 78.1 48.5)">L</text>
<text x="78.1" y="56.8" transform="rotate(-90 78.1 56.8)">L</text>
<text x="78.1" y="65.4" transform="rotate(-90 78.1 65.4)">A</text>
<text x="78.1" y="75.9" transform="rotate(-90 78.1 75.9)">W</text>
<text x="78.1" y="85.4" transform="rotate(-90 78.1 85.4)">E</text>
<text x="78.1" y="94.2" transform="rotate(-90 78.1 94.2)">R</text>
<text x="78.1" y="102.7" transform="rotate(-90 78.1 102.7)">I</text>
<text x="78.1" y="112.1" transform="rotate(-90 78.1 112.1)">F</text>
</g>
<g font-size="4.1">
<text x="114.7" y="185.1">CANDOL,JAMES REY A.</text>
<text x="147.3" y="184.9">PROPOSE 1 STOREY BLDG.</text>
<text x="212.9" y="184.9">ENGR. PONCIANO O. TUBIL</text>
<text x="251.4" y="186.2">SHEET NO.</text>
</g>
<g font-size="4">
<text x="120.6" y="51.9">10W</text>
<text x="90" y="80.8">5W</text>
<text x="120.6" y="107.2">10W</text>
<text x="126.6" y="123.5">AB</text>
</g>
<text font-size="3.5" x="102" y="81.5">D</text>
<g font-size="2.6">
<text x="85.5" y="40.6">BEDROOM 2</text>
<text x="89.1" y="75.8">T&amp;B</text>
<text x="85.3" y="114">BEDROOM 1</text>
</g>
</svg>
